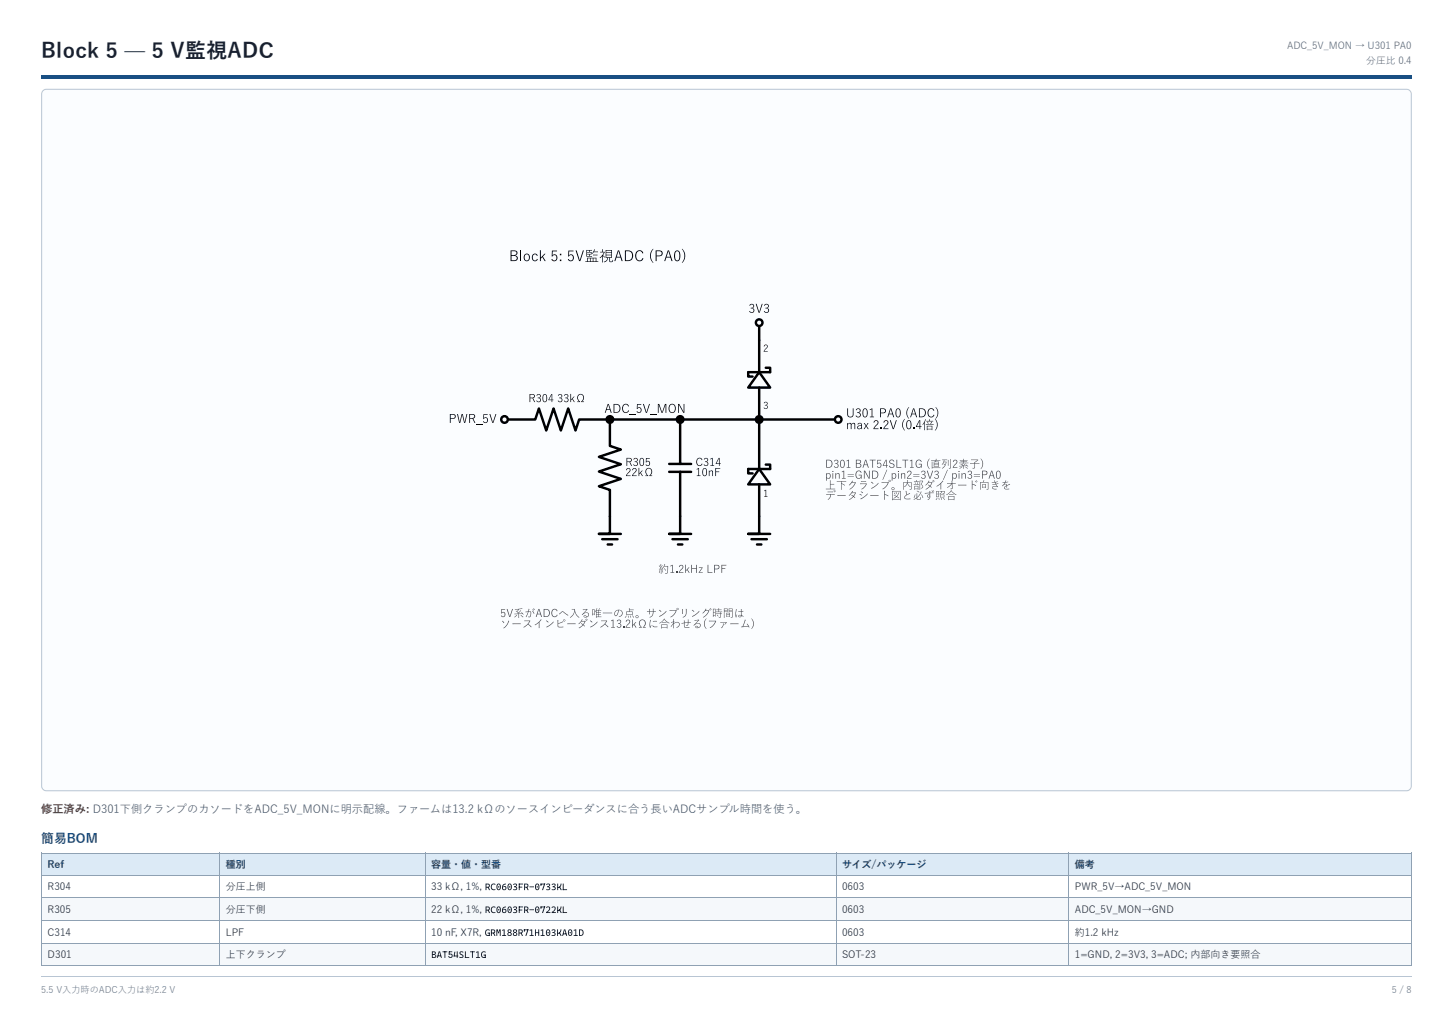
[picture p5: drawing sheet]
<svg xmlns="http://www.w3.org/2000/svg" width="420mm" height="297mm" viewBox="0 0 420 297" stroke-linecap="round" stroke-linejoin="round" font-family="sans-serif">
<path d="M11.9 21.7h396.1v1.1h-396.1z" fill="#194f83"/>
<path d="M12.4 26.2l1-.4h393.1l.7 .2 .5 .5 .2 .7v199.9l-.2 .7-.5 .5-.7 .2h-393.1l-.7-.2-.5-.5-.2-.7v-199.9z" fill="#fbfdff"/>
<path d="M12.4 26.2l1-.4h393.1l.7 .2 .5 .5 .2 .7v199.9l-.2 .7-.5 .5-.7 .2h-393.1l-.7-.2-.5-.5-.2-.7v-199.9z" fill="none" stroke="#b8c5d3" stroke-width=".29"/>
<g fill="none" stroke="#000" stroke-width=".71">
<path d="M219.4 93.2v14.3M219.4 107.5l3.2 4.5h-6.4zM219.4 112v9.2M221.3 106.3h1.3v1.2h-6.4v1.3h1.3M145.8 121.2h8.9l1-3.2 2.2 6.4 2.1-6.4 2.1 6.4 2.1-6.4 2.1 6.4 1.1-3.2h8.9M176.3 121.2v7.6l3.1 1.1-6.3 2.1 6.3 2.1-6.3 2.1 6.3 2.2-6.3 2.1 3.2 1v12.8h-3.2h6.3M176.3 121.2h20.3M193.4 134h6.3M193.4 136.3h6.3M196.6 136.3v18h-3.2h6.3M196.6 121.2h22.8M196.6 121.2v12.8"/>
<path d="M219.4 135.5l3.2 4.5h-6.4zM219.4 121.2h22.8M219.4 121.2v14.3M219.4 140v14.3h-3.2h6.4M221.3 134.2h1.3v1.3h-6.4v1.3h1.3M174 155.8h4.5M175.6 157.3h1.3M194.3 155.8h4.5M195.9 157.3h1.3M217.2 155.8h4.4M218.8 157.3h1.2"/>
</g>
<g fill="#000">
<path d="M154 73.5a.83 .83 0 0 1 1.4 .4h-.3a.68 .68 0 0 0-.9-.3 .68 .68 0 0 0-.2 1.1 .59 .59 0 0 0 .5 .6 .59 .59 0 0 0 .7-.5l.2 .1a.94 .94 0 0 1-1.3 .5 .94 .94 0 0 1-.4-1.4zM156 72.3h.3v2.1l1-1.1h.3l-.7 .8 .8 1.3h-.3l-.7-1.1-.4 .4v.7h-.3zM159.5 72.4h1.5v.2h-1.3v1.2a.9 .9 0 0 1 1.2 0 .9 .9 0 0 1 .1 1.2 .89 .89 0 0 1-.9 .5 .89 .89 0 0 1-.8-.6l.3-.1a.71 .71 0 0 0 1.2 0 .71 .71 0 0 0-.6-1.1l-.8 .4zM164.3 72.4h1.4v.2h-1.2l-.1 1.2a.9 .9 0 0 1 1.3 0 .9 .9 0 0 1 0 1.2 .89 .89 0 0 1-.8 .5 .89 .89 0 0 1-.8-.6l.3-.1a.71 .71 0 0 0 1.2 0 .71 .71 0 0 0-.6-1.1l-.8 .4zM166.3 72.3h.3l.9 2.9 1-2.9h.2l-1 3.1h-.3zM184 72.7a1.13 1.13 0 0 1 1.9 .4l-.3 .1a.95 .95 0 0 0-1.2-.6 .95 .95 0 0 0-.5 1.3 .96 .96 0 0 0 .5 1.2 .96 .96 0 0 0 1.3-.6l.2 .1a1.25 1.25 0 0 1-1.5 .8 1.25 1.25 0 0 1-.8-1.5zM188.7 71.9a3.7 3.7 0 0 0 0 4.1 2.85 2.85 0 0 1 0-4.1zM197 72a2.46 2.46 0 0 1 0 3.9 3 3 0 0 0 0-3.9zM155.2 114a.6 .6 0 0 1 1 .1 .6 .6 0 0 1-.3 .9 .68 .68 0 0 1 .2 1.1 .68 .68 0 0 1-1.1-.3l.2-.1a.51 .51 0 0 0 .7 .3 .51 .51 0 0 0 .2-.7 .51 .51 0 0 0-.7-.2v-.2a.46 .46 0 0 0 .7-.2 .46 .46 0 0 0-.3-.6 .46 .46 0 0 0-.6 .3l-.2-.1zM161.4 114a.6 .6 0 0 1 .9 .1 .6 .6 0 0 1-.2 .9 .68 .68 0 0 1 .2 1.1 .68 .68 0 0 1-1.1-.3l.2-.1a.51 .51 0 0 0 .7 .3 .51 .51 0 0 0 .2-.7 .51 .51 0 0 0-.7-.2v-.2a.46 .46 0 0 0 .7-.2 .46 .46 0 0 0-.3-.6 .46 .46 0 0 0-.6 .3l-.2-.1zM163.2 114a.6 .6 0 0 1 .9 .1 .6 .6 0 0 1-.3 .9 .68 .68 0 0 1 .3 1.1 .68 .68 0 0 1-1.2-.3l.2-.1a.51 .51 0 0 0 .7 .3 .51 .51 0 0 0 .3-.7 .51 .51 0 0 0-.7-.2v-.2a.46 .46 0 0 0 .6-.2 .46 .46 0 0 0-.2-.6 .46 .46 0 0 0-.6 .3l-.2-.1zM164.8 113.8h.2v1.6l.8-.8h.3l-.6 .6 .6 1h-.2l-.5-.9-.4 .3v.6h-.2z"/>
<path d="M167.1 114.1a1.1 1.1 0 0 1 1.6 .4 1.1 1.1 0 0 1-.5 1.5h.6v.2h-.9a1.2 1.2 0 0 0 .7-1.2 1.2 1.2 0 0 0-.8-1 1.07 1.07 0 0 0-.8 .9 1.07 1.07 0 0 0 .6 1.1v.2h-.8v-.2h.6l-.6-.8v-.6zM180.1 117a.94 .94 0 0 1 1.7 .4l-.3 .1a.79 .79 0 0 0-1-.6 .79 .79 0 0 0-.5 1.1 .8 .8 0 0 0 .5 1.1 .8 .8 0 0 0 1.1-.6l.2 .1a1.09 1.09 0 0 1-1.5 .6 1.09 1.09 0 0 1-.5-1.5zM182 119.7l1.7 .1zM184.1 116.8h1.2v.2h-1l-.1 .9a.78 .78 0 0 1 1.1 .3 .78 .78 0 0 1-.3 1 .78 .78 0 0 1-1-.3l.2-.1a.55 .55 0 0 0 .8 .1 .55 .55 0 0 0 .1-.8 .55 .55 0 0 0-.8 0l-.3 .1zM185.8 116.7h.3l.7 2.4 .8-2.4h.2l-.8 2.6h-.3zM188 119.7l1.7 .1zM190.1 116.7h.4l.8 2.4 .9-2.4h.4v2.6h-.3v-2.4l-.8 2.4h-.3l-.9-2.4v2.4h-.2zM195.9 116.7h.4l1.3 2.3v-2.3h.2v2.6h-.3l-1.3-2.4v2.4h-.3zM181.2 135.4a.69 .69 0 0 1 1 .2 .69 .69 0 0 1-.5 1l-.6 .8h1.1v.1h-1.3l.5-.8a.78 .78 0 0 0 .4-1.3l-.9 .4zM183 135.4a.69 .69 0 0 1 1 .2 .69 .69 0 0 1-.5 1l-.6 .8h1.1v.1h-1.3l.4-.8a.78 .78 0 0 0 .4-1.3l-.8 .4zM183.2 132.5a.6 .6 0 0 1 1 0 .6 .6 0 0 1-.3 .9 .68 .68 0 0 1 .2 1.1 .68 .68 0 0 1-1.1-.3l.2-.1a.51 .51 0 0 0 .7 .3 .51 .51 0 0 0 .2-.7 .51 .51 0 0 0-.7-.2v-.2a.46 .46 0 0 0 .7-.1 .46 .46 0 0 0-.2-.7 .46 .46 0 0 0-.7 .3l-.1-.1zM184.5 135.2h.2v1.6l.8-.8h.3l-.6 .6 .6 .9h-.2l-.5-.8-.4 .3v.5h-.2z"/>
<path d="M186.8 135.5a1.1 1.1 0 0 1 1.6 .3 1.1 1.1 0 0 1-.5 1.6h.6v.1h-.9a1.2 1.2 0 0 0 .7-1.1 1.2 1.2 0 0 0-.8-1 1.07 1.07 0 0 0-.8 .9 1.07 1.07 0 0 0 .6 1.1v.1h-.8v-.1h.6l-.6-.8v-.6zM186.7 132.3h1.1v.2h-.9l-.1 .9a.7 .7 0 0 1 1 .2 .7 .7 0 0 1-.3 1 .7 .7 0 0 1-.9-.4l.2-.1a.48 .48 0 0 0 .7 .2 .48 .48 0 0 0 0-.7 .48 .48 0 0 0-.7 0h-.2zM201.3 135.5l.7-.3v2.2h.5v.1h-1.1v-.1h.4v-2l-.4 .3zM201.5 132.5a.85 .85 0 0 1 1.5 .4l-.2 .1a.71 .71 0 0 0-.9-.5 .71 .71 0 0 0-.5 1 .72 .72 0 0 0 .5 .9 .72 .72 0 0 0 .9-.5l.2 .1a.98 .98 0 0 1-1.3 .5 .98 .98 0 0 1-.5-1.3zM203.6 132.5a.6 .6 0 0 1 .9 0 .6 .6 0 0 1-.3 .9 .68 .68 0 0 1 .3 1.1 .68 .68 0 0 1-1.2-.3l.2-.1a.51 .51 0 0 0 .7 .3 .51 .51 0 0 0 .3-.7 .51 .51 0 0 0-.7-.2v-.2a.46 .46 0 0 0 .6-.1 .46 .46 0 0 0-.2-.7 .46 .46 0 0 0-.6 .3l-.2-.1zM204.8 136h.2v.3l.4-.3 .6 .1 .1 1.4h-.2l-.1-1.2-.2-.2-.6 .3v1.1h-.2zM205.3 132.6l.7-.3v2.1h.4v.2h-1.1v-.2h.5v-1.9l-.5 .3zM206.7 135.2h1.4v.2h-1.2v.8h1v.2h-1v1.1h-.2z"/>
<path d="M147.5 72.3h1a.76 .76 0 0 1 1 .6 .76 .76 0 0 1-.6 .9 .83 .83 0 0 1 .7 1 .83 .83 0 0 1-1 .6h-1.1zM147.8 72.6v1.1h.6a.59 .59 0 0 0 .9-.5 .59 .59 0 0 0-.8-.6zM147.8 73.9v1.3a1.29 1.29 0 0 0 1.5-.4v-.4l-.2-.3z"/>
<path d="M151.6 73.5a1.02 1.02 0 0 1 1.6 .8 1.02 1.02 0 0 1-1.5 1l-.4-.9zM151.9 73.6a.82 .82 0 0 0-.3 1.1 .82 .82 0 0 0 1.1 .3 .84 .84 0 0 0 .2-1 .84 .84 0 0 0-1-.4z"/>
<path d="M161.8 73.3h.4v.4h-.4zM161.8 75h.4v.4h-.4z"/>
<path d="M169.7 74.5h2.7v1h.5v.2h-3.7v-.2h.5zM171.5 74.6v.9h.7v-.9zM170.7 74.6v.9h.6v-.9zM169.9 74.6v.9h.6v-.9zM169.5 72.2h1.6v.2h-.7v.4h.6v.7h-.6v.5h.7v.1h-1.6zM169.6 73.5v.5h.6v-.5zM169.6 73v.4h1.2v-.4zM169.6 72.4v.4h.6v-.4zM171.7 72l.2 .1-.2 .6h1.1v.2h-1.2l-.4 .4h-.2zM171.4 73.6h1.3v.1l-1.3 .1z"/>
<path d="M174 72l.3 .1-.1 .7 .6 .1-.5 .8 .6 .6-.2 .1-.5-.5v1.9h-.2v-1.8l-.6 .6-.1-.2 1.2-1.5h-1v-.1h.5zM175 72.3h1.8l.1 2.2h-.6v1a.45 .45 0 0 0 .5 0 .45 .45 0 0 0 .2-.5l.2 .2a.57 .57 0 0 1-.4 .6 .57 .57 0 0 1-.7-.3v-1h-.4a1.04 1.04 0 0 1-1.2 1.2l.8-.5 .2-.7h-.5zM175.2 72.4v.5h1.5v-.5zM175.2 73.1v.5h1.5v-.5zM175.2 73.8v.5h1.5v-.5z"/>
<path d="M178.6 72.3h.3l1 3.1h-.2l-.4-1h-1.1l-.4 1h-.3zM178.7 72.6l-.5 1.6h1.1z"/>
<path d="M180.6 72.3h.9a1.55 1.55 0 0 1 1.5 1.6 1.55 1.55 0 0 1-1.5 1.5h-.9zM180.9 72.6v2.6a1.38 1.38 0 0 0 1.8-1.3 1.38 1.38 0 0 0-1.8-1.3z"/>
<path d="M189.5 72.3h1a.87 .87 0 0 1 1 .9 .87 .87 0 0 1-1.1 .9h-.6v1.3h-.3zM189.8 72.6v1.2a1.24 1.24 0 0 0 1.4-.3 .64 .64 0 0 0-.1-.7 .64 .64 0 0 0-.7-.2z"/>
<path d="M193 72.3h.3l1.1 3.1h-.3l-.4-1h-1.1l-.4 1h-.2zM193.1 72.6l-.5 1.6h1.1z"/>
<path d="M195.1 72.6a.86 .86 0 0 1 1-.2 .86 .86 0 0 1 .5 .9v.6a1.09 1.09 0 0 1-.1 1.2 1.09 1.09 0 0 1-1.1 .3 2.28 2.28 0 0 1-.3-2.8zM195.3 72.7l-.2 .6a1.61 1.61 0 0 0 .6 2 1.82 1.82 0 0 0 .5-2.5l-.5-.2z"/>
<path d="M153 113.9a1.32 1.32 0 0 1 1.5 .3v.5l-.4 .3 .5 1.2h-.2l-.5-1.1h-.7v1.1h-.2zM153.2 114v.9l1.1-.2-.1-.6z"/>
<path d="M157.2 113.9h.3a1.36 1.36 0 0 1-.1 2.3l-.3-.1a1.79 1.79 0 0 1 .1-2.2zM157.2 114.1a1.59 1.59 0 0 0 .2 1.9 1.27 1.27 0 0 0 .1-2z"/>
<path d="M159.3 113.9h.3v1.6h.3v.1h-.3v.6h-.2v-.6h-.9zM159.4 114l-.7 1.5h.7z"/>
<path d="M175.6 116.7h.3l.9 2.6h-.3l-.2-.9h-1l-.3 .9h-.2zM175.8 116.9l-.5 1.3h.9z"/>
<path d="M177.3 116.7h.8a1.29 1.29 0 0 1 1.2 1.3 1.29 1.29 0 0 1-1.3 1.3h-.7zM177.6 116.9v2.2a1.15 1.15 0 0 0 1.5-1.1 1.15 1.15 0 0 0-1.5-1.1z"/>
<path d="M193.6 117a1.18 1.18 0 0 1 1.5 .1 1.18 1.18 0 0 1 .1 1.5 1.09 1.09 0 0 1-1.5 .6 1.09 1.09 0 0 1-.5-1.5zM193.8 117a1.19 1.19 0 0 0-.3 1.3 1.19 1.19 0 0 0 1 .8 1.17 1.17 0 0 0 .6-1.3 1.17 1.17 0 0 0-1.1-.9z"/>
<path d="M181.1 132.3a1.32 1.32 0 0 1 1.4 .3l.1 .5-.5 .4 .6 1.1h-.3l-.5-1.1h-.6v1.1h-.2zM181.3 132.5v.8l1-.2-.1-.5z"/>
<path d="M185.2 132.4l.3-.1a1.36 1.36 0 0 1 0 2.4l-.3-.1a1.79 1.79 0 0 1 0-2.2zM185.2 132.6a1.59 1.59 0 0 0 .3 1.9 1.27 1.27 0 0 0 0-2z"/>
<path d="M203.4 135.3l.3-.1a1.36 1.36 0 0 1-.1 2.4l-.3-.1a1.79 1.79 0 0 1 .1-2.2zM203.4 135.5a1.59 1.59 0 0 0 .2 1.9 1.27 1.27 0 0 0 .1-2z"/>
<path d="M207.7 132.3h.3v1.6h.3v.2h-.3v.5h-.2v-.5h-1zM207.8 132.5l-.8 1.4h.8z"/>
</g>
<path d="M150.5 72.3v3.1" fill="none" stroke="#000" stroke-width=".29"/>
<g fill="#444">
<path d="M193.7 163.5l.7-.3v2.1h.4v.2h-1v-.2h.4v-1.9l-.5 .3z"/>
<path d="M195.4 165.2h.3v.3h-.3z"/>
<path d="M196.5 163.3a.69 .69 0 0 1 1 .3 .69 .69 0 0 1-.5 1l-.6 .7h1.1v.2h-1.3l.4-.8a.78 .78 0 0 0 .4-1.3l-.8 .4z"/>
<path d="M198.1 163.2h.1v1.6l.8-.9h.3l-.6 .6 .6 1h-.2l-.5-.8-.4 .3v.5h-.1z"/>
<path d="M199.8 163.2h.2v1h1.2v-1h.2v2.3h-.2v-1.1h-1.2v1.1h-.2z"/>
<path d="M202 163.9h1.1l-1 1.5h1v.1h-1.2l.9-1.4h-.8z"/>
<path d="M204.5 163.2h.2v2.1h1.2v.2h-1.4z"/>
<path d="M208.5 163.2h1.4v.2h-1.2v.8h.9v.2h-.9v1.1h-.2z"/>
<path d="M190.5 163.4l.2 .1 .3-.6 .1 .1-.4 .6 .3 .3 .3-.6 .2 .1-.7 1 .6-.1v-.3l.3 .6-.6-.1v1.3h-.1v-1.3h-.5l-.1-.1h.2a.56 .56 0 0 0-.2-.9zM192 162.9l.2 .1-.2 .5h1.1v.3a1.86 1.86 0 0 1-.5 2l-.4-.2h.4a2.18 2.18 0 0 0 .3-1.9h-1l-.4 .3zM190.6 164.7l.2 .1-.3 .8zM191.9 164.2l.5 .6zM191.3 164.8l.3 .6z"/>
<path d="M206.4 163.2h.7a.66 .66 0 0 1 .8 .7 .66 .66 0 0 1-.8 .6h-.5v1h-.2zM206.6 163.4v.9h.8a.46 .46 0 0 0 .3-.5 .46 .46 0 0 0-.3-.4z"/>
</g>
<path d="M221 99.7a.61 .61 0 0 1 .9 .2 .61 .61 0 0 1-.5 .9l-.5 .7h1v.1h-1.2l.4-.7a.6 .6 0 0 0 .6-.5 .6 .6 0 0 0-.4-.7l-.6 .4zM220.8 116.3a.53 .53 0 0 1 .9-.1 .53 .53 0 0 1-.2 .9 .6 .6 0 0 1 .2 1 .6 .6 0 0 1-1-.3l.2-.1a.47 .47 0 0 0 .6 .3 .47 .47 0 0 0 .2-.7 .47 .47 0 0 0-.7-.1v-.2a.41 .41 0 0 0 .6-.2 .41 .41 0 0 0-.2-.5l-.5 .2zM220.8 141.8l.6-.3v1.9l.4 .2h-1l.5-.2v-1.7l-.5 .2z" fill="#000"/>
<g fill="#444">
<path d="M241.2 133a.6 .6 0 0 1 .9 0 .6 .6 0 0 1-.2 .9 .68 .68 0 0 1 .2 1.2 .68 .68 0 0 1-1.1-.3l.2-.1a.51 .51 0 0 0 .7 .2 .51 .51 0 0 0 .2-.7 .51 .51 0 0 0-.7-.2v-.1a.46 .46 0 0 0 .7-.2 .46 .46 0 0 0-.3-.7 .46 .46 0 0 0-.6 .3h-.2z"/>
<path d="M244.6 133.1l.7-.3v2.2h.5v.1h-1.1v-.1h.5v-1.9l-.5 .2z"/>
<path d="M251.4 132.8h1.7v.2h-.8v2.1h-.2v-2.1h-.7z"/>
<path d="M253.5 132.9h1.1v.1h-.9v.9a.7 .7 0 0 1 1 .2 .7 .7 0 0 1-.3 1 .7 .7 0 0 1-1-.3l.2-.1a.48 .48 0 0 0 .7 .1 .48 .48 0 0 0 .1-.7 .48 .48 0 0 0-.7 .1l-.2-.1z"/>
<path d="M257.2 132.9l.8-.1 .5 .5-.2 .1a.5 .5 0 0 0-.7-.5 .5 .5 0 0 0-.3 .8l.2 .1a.79 .79 0 0 1 1 .6 .79 .79 0 0 1-.7 .9 .79 .79 0 0 1-.9-.7l.2-.1a.56 .56 0 0 0 .7 .6 .56 .56 0 0 0 .4-.9l-.3-.1a.72 .72 0 0 1-.8-.3 .72 .72 0 0 1 .1-.9z"/>
<path d="M259.1 132.8h.2v2.2h1.2v.1h-1.4z"/>
<path d="M260.8 132.8h1.7v.2h-.8v2.1h-.2v-2.1h-.7z"/>
<path d="M262.9 133.1l.7-.3v2.2h.5v.1h-1.1v-.1h.4v-1.9l-.4 .2z"/>
<path d="M264.9 133.1a.85 .85 0 0 1 1.5 .3l-.2 .1a.72 .72 0 0 0-1-.5 .72 .72 0 0 0-.4 1 .72 .72 0 0 0 .6 1 .72 .72 0 0 0 .8-.8h-.7v-.2h.9v1.2l-.2-.4a.89 .89 0 0 1-1.1 .3 .89 .89 0 0 1-.5-1.1z"/>
<path d="M268.6 132.5h.1a2.48 2.48 0 0 0-.1 3 2.14 2.14 0 0 1 0-3z"/>
<path d="M275.6 133a.69 .69 0 0 1 1.1 .2 .69 .69 0 0 1-.5 1l-.6 .8h1.1v.1h-1.3l.4-.8a.78 .78 0 0 0 .4-1.3l-.8 .4z"/>
<path d="M280.7 132.8h1.9l.1 .1-.9 .7v.3h1.2v.1h-1.2v1.1l-.3 .2-.5-.1h.6v-1.2h-1.2l-.1-.1h1.3v-.4l.9-.6h-1.8z"/>
<path d="M283.4 132.5a1.85 1.85 0 0 1 0 3 2.25 2.25 0 0 0 0-3z"/>
<path d="M241.4 136.7h.2v.3l.4-.3 .5 .1 .1 1.5h-.2v-1.3l-.3-.1-.5 .3v1.1h-.2z"/>
<path d="M243.3 136.3l.7-.3v2.1h.4v.2h-1.1v-.2h.5v-1.9l-.5 .2z"/>
<path d="M247.5 136.2a.85 .85 0 0 1 1.5 .4h-.2a.72 .72 0 0 0-1-.4 .72 .72 0 0 0-.3 .9 .72 .72 0 0 0 .5 1.1 .72 .72 0 0 0 .8-.9h-.6v-.1h.8v1.1l-.2-.4a.89 .89 0 0 1-1.1 .4 .89 .89 0 0 1-.5-1.1z"/>
<path d="M249.7 136h.3l1.1 2.1v-2.1h.2v2.3h-.2l-1.2-2.1v2.1h-.2z"/>
<path d="M256.3 135.7h.1l-1.4 2.9z"/>
<path d="M260.4 136.7h.2v.3l.3-.3 .6 .1 .1 1.5h-.2v-1.3l-.3-.1-.5 .3v1.1h-.2z"/>
<path d="M262.4 136.1a.69 .69 0 0 1 1 .3 .69 .69 0 0 1-.5 .9l-.6 .8h1.1v.2h-1.3l.5-.8a.78 .78 0 0 0 .4-1.3l-.9 .4z"/>
<path d="M266.4 136.2a.6 .6 0 0 1 .9 0 .6 .6 0 0 1-.3 .9 .68 .68 0 0 1 .3 1.1 .68 .68 0 0 1-1.2-.3l.2-.1a.51 .51 0 0 0 .7 .3 .51 .51 0 0 0 .3-.7 .51 .51 0 0 0-.7-.2v-.2a.46 .46 0 0 0 .6-.1 .46 .46 0 0 0-.2-.7 .46 .46 0 0 0-.6 .3l-.2-.1z"/>
<path d="M267.9 136h.2l.6 2.1 .7-2.1h.3l-.8 2.3h-.3z"/>
<path d="M270.2 136.2a.6 .6 0 0 1 .9 0 .6 .6 0 0 1-.3 .9 .68 .68 0 0 1 .3 1.1 .68 .68 0 0 1-1.1-.3l.2-.1a.51 .51 0 0 0 .7 .3 .51 .51 0 0 0 .2-.7 .51 .51 0 0 0-.7-.2v-.2a.46 .46 0 0 0 .7-.1 .46 .46 0 0 0-.3-.7 .46 .46 0 0 0-.6 .3l-.2-.1z"/>
<path d="M273.8 135.7h.1l-1.4 2.9z"/>
<path d="M277.9 136.7h.2v.3l.4-.3 .5 .1 .1 1.5h-.2v-1.3l-.3-.1-.5 .3v1.1h-.2z"/>
<path d="M279.8 136.2a.6 .6 0 0 1 1 0 .6 .6 0 0 1-.3 .9 .68 .68 0 0 1 .2 1.1 .68 .68 0 0 1-1.1-.3l.2-.1a.51 .51 0 0 0 .7 .3 .51 .51 0 0 0 .2-.7 .51 .51 0 0 0-.7-.2v-.2a.46 .46 0 0 0 .7-.1 .46 .46 0 0 0-.3-.7 .46 .46 0 0 0-.6 .3l-.2-.1z"/>
<path d="M239.8 138.8h.2v1h1.1l-1.1 .2v1.2h1.3l.1 .2h-2.7v-.2h1.2z"/>
<path d="M241.8 139h2.7v.1h-1.3v.5l1 .6-.1 .1-.9-.5v1.7h-.2v-2.4h-1.2z"/>
<path d="M246.3 138.9l.2 .1-.3 .4h1.1a2.82 2.82 0 0 1-1.8 2l1-.9 .6-1a1.66 1.66 0 0 0-1.6 .7h-.2z"/>
<path d="M261.1 139.3h1v-.6h.2v.6h1.1v2.1l-.5-.1h.4v-1.8h-1l.4 .7 .5 .4-.1 .1-.9-1.1-.3 .7-.5 .4-.1-.1 .6-.5 .2-.6h-.9v2h-.1z"/>
<path d="M270.6 140.5l1-.7 .8-1 .2 .2-.6 .7v1.7h-.2v-1.6l-1 .8z"/>
<path d="M273.7 139.6h1.4l-.1-.7h.2v.7l1 .1h-1l.1 1.5-.5 .2-.2-.2 .5-.2v-1.2l-1.3 1.1-.1-.1 1.3-1.1h-1.3z"/>
<path d="M276.9 140l2.3 .1 .1 .1-2.3 .1z"/>
<path d="M286.6 139.4l.9-.1-.2-.5h.2l.1 .5 .8-.2-.7 .3 .1 .4 .7-.2-.6 .3 .5 .7h-.3a.67 .67 0 0 0-1.2 .5l1.1 .3a1.13 1.13 0 0 1-1.3-.5 .91 .91 0 0 1 1.4-.4l-.4-.5-.9 .1 .9-.3-.2-.4z"/>
<path d="M289.7 139.3a.77 .77 0 0 0 1-.5l-.1 .5 .7-.1 .1 .1a.86 .86 0 0 0-1.2 .6l.6-.1 .2 .4 .8-.4 .1 .2a.86 .86 0 0 0-.9 .9l-.1-.4a.41 .41 0 0 0-.6 .4 .41 .41 0 0 0 .6 .3h.7l.1 .2a1.36 1.36 0 0 1-1.5-.4l.6-.9a.84 .84 0 0 0-1.1 .4l-.1-.1 .8-1z"/>
<path d="M242 143h2.3l.1 .2h-2.3z"/>
<path d="M246.3 141.8l.2 .2-.3 .3 1.2 .1-.2 .4a.58 .58 0 0 0 0 1l-.2 .1-.3-.4-.8 .7-.6 .1 1.2-.9-.5-.4 .6 .3 .5-.9-.9 .1-.7 .7-.2-.1z"/>
<path d="M251.5 143h2.4v.2h-2.3z"/>
<path d="M255.5 141.8l.2 .1v.9l1.1 .4-.1 .2-1-.5v1.5l-.2-.1z"/>
<path d="M261.7 141.8l.3 .1v.3a.45 .45 0 0 0 .2 .6 .45 .45 0 0 0 .6-.3l.2 .1-.1 .1a1.59 1.59 0 0 0-1.4 1.2l.5 .2 1.1-.1a1.07 1.07 0 0 1-1.8-.4 1.28 1.28 0 0 0 .5-1.6z"/>
<path d="M144.9 176h1.1v.2h-1v.8a.7 .7 0 0 1 1 .2 .7 .7 0 0 1-.3 1 .7 .7 0 0 1-.9-.3l.1-.1a.48 .48 0 0 0 .8 .2 .48 .48 0 0 0 0-.8 .48 .48 0 0 0-.7 .1h-.2z"/>
<path d="M146.4 175.9h.3l.6 2.2 .7-2.2h.2l-.7 2.4h-.3z"/>
<path d="M159.7 176.2a.85 .85 0 0 1 1.4 .3l-.2 .1a.71 .71 0 0 0-.9-.5 .71 .71 0 0 0-.4 1 .72 .72 0 0 0 .4 .9 .72 .72 0 0 0 .9-.4l.2 .1a.98 .98 0 0 1-1.3 .5 .98 .98 0 0 1-.4-1.4z"/>
<path d="M161.5 177.3h.2a.87 .87 0 0 1 1.4-.4l1.1 .8v.2l-1.5-1.1a.8 .8 0 0 0-.9 .6z"/>
<path d="M165.2 176h.9a2.97 2.97 0 0 0 1.4 2.3l-.2 .2a2.68 2.68 0 0 1-1.2-2 1.86 1.86 0 0 1-1.4 1.9 2.53 2.53 0 0 0 1.3-2.3z"/>
<path d="M174.2 177h2.7v.2h-2.7z"/>
<path d="M187.6 175.9l.3 .1-.1 .6h.9v-.7h.2v.7l.6 .2h-.6a1.26 1.26 0 0 1-1.2 1.6l.8-.7 .2-.9h-.9v.7l-.1-.3a.42 .42 0 0 0-.2-.4 .42 .42 0 0 0-.5 0v-.2h.7z"/>
<path d="M148.1 180.1h2.3l.1 .2h-2.3z"/>
<path d="M151.5 179.3h1.7l-.5 1 .9 .8-.1 .1-.9-.8-1.2 .9-.2-.1 1.2-.9 .6-.8h-1.4z"/>
<path d="M154.5 180.5l1-.6 .8-1 .2 .1-.6 .7v1.8l-.2-.1v-1.5l-1 .7z"/>
<path d="M164 180.1h2.3l.1 .2h-2.4z"/>
<path d="M173.7 179.3h1.7l-.5 1 .9 .8-.1 .1-.9-.8-1.2 .9-.2-.1 1.2-.9 .6-.8h-1.4z"/>
<path d="M176.6 179.3l.7-.3v2.2h.4v.1h-1.1v-.1h.5v-2l-.5 .3z"/>
<path d="M178.4 179.2a.6 .6 0 0 1 1 0 .6 .6 0 0 1-.3 .9 .68 .68 0 0 1 .2 1.2 .68 .68 0 0 1-1.1-.3l.2-.1a.51 .51 0 0 0 .7 .2 .51 .51 0 0 0 .2-.7 .51 .51 0 0 0-.7-.2v-.2a.46 .46 0 0 0 .7-.1 .46 .46 0 0 0-.2-.7 .46 .46 0 0 0-.7 .3h-.1z"/>
<path d="M180 181h.4v.3h-.4z"/>
<path d="M181.1 179.2a.69 .69 0 0 1 1 .2 .69 .69 0 0 1-.5 1l-.6 .8h1.1v.1h-1.3l.5-.8a.78 .78 0 0 0 .4-1.3l-.9 .4z"/>
<path d="M182.7 179h.2v1.6l.8-.8h.2l-.6 .6 .6 .9h-.2l-.5-.8-.3 .3v.5h-.2z"/>
<path d="M185 179.2a1.1 1.1 0 0 1 1.6 .4 1.1 1.1 0 0 1-.6 1.6h.6v.1h-.8a1.2 1.2 0 0 0 .6-1.1 1.2 1.2 0 0 0-.8-1 1.07 1.07 0 0 0-.8 .9 1.07 1.07 0 0 0 .7 1.1v.1h-.9v-.1h.6l-.5-.8v-.6z"/>
<path d="M194.6 178.9h.2l-.1 .7h.2l-.2 .5a.9 .9 0 0 1 1.1-.4 .9 .9 0 0 1 .6 .9l-.4 .5-.6 .2a.74 .74 0 0 0 .8-1 .74 .74 0 0 0-1.3-.2l-.2 .2-.1 1.2v-1.2l-.6 .8-.2-.1 .8-1v-.3l-.6 .2-.1-.1a.55 .55 0 0 0 .7-.2 .55 .55 0 0 0 0-.7z"/>
<path d="M197.6 179.3h.3l-.1 .6a.69 .69 0 0 0 .8-.1 .69 .69 0 0 0 .2-.8l.2 .1-.1 .7 .7-.1v.2a.59 .59 0 0 0-.6 .1 .59 .59 0 0 0-.1 .6l-.4 .2-.2-.2h.4l.1-.7a.75 .75 0 0 0-.9 .3 .75 .75 0 0 0 0 .9l1.3 .1a.99 .99 0 0 1-1.2 .1 .99 .99 0 0 1-.3-1.2l-.7 .1 .1-.2a.48 .48 0 0 0 .5-.2 .48 .48 0 0 0 0-.5z"/>
<path d="M204.1 178.7h.1a2.48 2.48 0 0 0-.1 3 2.14 2.14 0 0 1 0-3z"/>
<path d="M204.9 179.3l2 .1a2.68 2.68 0 0 1-1.7 2l.9-.8 .6-1.1h-1.8z"/>
<path d="M211 180.1h2.4v.2h-2.3z"/>
<path d="M215.3 179l.2 .1-.7 1.9 1.4-.2-.4-.5 .1-.1 .7 1-.2 .1-.1-.3-2.1 .1a1.34 1.34 0 0 0 .9-1.3z"/>
<path d="M217.1 178.7a1.85 1.85 0 0 1 0 3 2.25 2.25 0 0 0 0-3z"/>
<path d="M238.8 132.8a1.27 1.27 0 0 1 1.8 1.2 1.27 1.27 0 0 1-1.8 1.1zM239 133v2a1.03 1.03 0 0 0 1.4-1 1.03 1.03 0 0 0-1.4-1z"/>
<path d="M243.1 132.9l.3-.1a1.36 1.36 0 0 1 0 2.4l-.3-.1a1.79 1.79 0 0 1 0-2.2zM243.2 133.1a1.59 1.59 0 0 0 .2 1.9 1.27 1.27 0 0 0 0-2z"/>
<path d="M247.4 132.8h.7a.57 .57 0 0 1 .7 .4 .57 .57 0 0 1-.5 .7 .62 .62 0 0 1 .6 .7 .62 .62 0 0 1-.8 .5h-.7zM247.6 133v.8h.4a.44 .44 0 0 0 .6-.3 .44 .44 0 0 0-.5-.5zM247.6 134v1l.8-.1a.5 .5 0 0 0 .2-.6 .5 .5 0 0 0-.6-.3z"/>
<path d="M250 132.8h.3l.8 2.3h-.2l-.3-.7h-.9l-.2 .7h-.2zM250.2 133l-.4 1.2h.8z"/>
<path d="M256 132.8h.2v1.6h.4v.2h-.4v.5h-.1v-.5h-1zM256 133l-.7 1.4h.8z"/>
<path d="M269.1 132.9h1.3l.1-.3h.2l-.1 .3h1.2l-1.2 .2-.1 .3h.8v1.4h-1.4v-1.4h.4l.1-.3zM270 133.5v.3h1.2v-.3zM270 133.9v.3h1.2v-.3zM270 134.4v.3h1.2v-.3zM269.3 133.4h.2l-.1 1.7 2.3 .1h-2.3l-.1 .2z"/>
<path d="M272.3 132.8h1.4l-.8 .1-.1 .5h.7a2.07 2.07 0 0 1-1.2 2l-.1-.1 .9-.9-.4-.4 .4 .3 .3-.8h-.6l-.5 .8 .5-1.4zM274.6 132.7h.2v2.4l-.1 .2-.4 .1-.1-.2 .4-.1zM273.9 132.9h.2v1.7z"/>
<path d="M277.4 132.9h1v-.3h.2v.3h1l-1 .1v.3h.9l-.9 .1v.3l1.3 .1h-1.5l.1 .1-.5 .4 .3 .2 .6-.6 .2 .2-.6 .5 .9-.1-.1-.3 .4 .6a.66 .66 0 0 0-.9-.2 .66 .66 0 0 0-.3 .8h-.1v-.7h-1.2v-.1h1l-.6-.4h.3l.4-.4-1.1-.1h1.2v-.3h-.8l.8-.1v-.3zM277.3 135.3l.8-.4-.7 .5zM278.9 134.9l.8 .4-.1 .1z"/>
<path d="M238.8 136.7h.1v.3a.76 .76 0 0 1 1.2 .3 .76 .76 0 0 1-.7 1l-.5-.2v.8h-.1zM239.1 137l-.2 .9a.6 .6 0 0 0 1-.2 .6 .6 0 0 0-.5-.9z"/>
<path d="M240.6 136.7h.2v1.6h-.2zM240.5 136.1h.3v.3h-.3z"/>
<path d="M245 137.6l1.8 .1zM245 137.1l1.8 .1z"/>
<path d="M252 136a1.27 1.27 0 0 1 1.8 1.1 1.27 1.27 0 0 1-1.8 1.2zM252.3 136.2v1.9a1.03 1.03 0 0 0 1.3-1 1.03 1.03 0 0 0-1.3-.9z"/>
<path d="M257.7 136.7h.2v.3a.76 .76 0 0 1 1.2 .3 .76 .76 0 0 1-.7 1l-.5-.2v.8h-.2zM258 137l-.1 .9a.6 .6 0 0 0 1-.2 .6 .6 0 0 0-.5-.9z"/>
<path d="M259.5 136.7h.2v1.6h-.2zM259.5 136.1h.3v.3h-.3z"/>
<path d="M263.9 137.6l1.8 .1zM263.9 137.1l1.8 .1z"/>
<path d="M275.2 136.7h.2v.3a.76 .76 0 0 1 1.2 .3 .76 .76 0 0 1-.7 1l-.5-.2v.8h-.2zM275.5 137l-.1 .9a.6 .6 0 0 0 1-.2 .6 .6 0 0 0-.5-.9z"/>
<path d="M277.1 136.7h.2v1.6h-.2zM277 136.1h.3v.3h-.3z"/>
<path d="M281.4 137.6l1.8 .1zM281.4 137.1l1.8 .1z"/>
<path d="M283.8 136h.8a.66 .66 0 0 1 .8 .6 .66 .66 0 0 1-.8 .7h-.6v1h-.2zM284 136.2v.9l.9-.1a.46 .46 0 0 0 .2-.4 .46 .46 0 0 0-.2-.4z"/>
<path d="M286.5 136h.2l.8 2.3h-.2l-.3-.8h-.8l-.3 .8h-.2zM286.6 136.2l-.4 1.2h.8z"/>
<path d="M288.2 136.1l.3-.1a1.36 1.36 0 0 1 0 2.3h-.3a1.79 1.79 0 0 1 0-2.2zM288.2 136.3a1.59 1.59 0 0 0 .3 1.9 1.27 1.27 0 0 0 0-2z"/>
<path d="M248.8 139l1.5 .2h-1.5zM248.5 139.7l2 .1-.7 1.1-.7 .5-.2-.1 .7-.5 .7-.9h-1.7z"/>
<path d="M251.8 139.2l.6 .4-.1 .2-.6-.5zM251.8 141l1-.5 1-1a3.1 3.1 0 0 1-2 1.6z"/>
<path d="M256.8 139a.31 .31 0 0 1 .6 0 .31 .31 0 0 1-.6 0zM256.9 139a.2 .2 0 0 0 .4 0 .2 .2 0 0 0-.4 0zM254.8 139.3h2a2.67 2.67 0 0 1-1.7 2l.9-.8 .6-1.1-1.8 .1z"/>
<path d="M257.6 141.2a.45 .45 0 0 1 .9 0 .45 .45 0 0 1-.9 0zM257.8 141.2a.3 .3 0 0 0 .6 0 .3 .3 0 0 0-.6 0z"/>
<path d="M265.8 138.9l1 .1-.6 .9a.6 .6 0 0 1 .6 .7 .6 .6 0 0 1-.7 .5v-.1a.53 .53 0 0 0 .5-.5 .53 .53 0 0 0-.5-.6l.5-.9h-.7l-.1 2.6zM264.3 140.4h1.1v1.1l-.1-.2h-.9l-.1 .2zM264.4 140.5v.7h.9v-.7zM264 139.9h1l.2-.6 .1 .1-.2 .5 .5 .1zM264.1 139.1h.7v-.4l.1 .4 .7 .1zM264.4 139.4l.2 .4z"/>
<path d="M269.3 138.9l.5 .4zM269.6 138.7l.5 .4zM268.4 138.9l.2 .1-.2 .3 1.1 .1-.2 .4a.58 .58 0 0 0 0 1l-.1 .1-.4-.3-1.1 .8-.3-.1 1.2-.8-.4-.5 .5 .3 .5-.8h-.9l-.7 .7h-.2z"/>
<path d="M280.8 138.8l.3 .1-.1 .9 1.1 .5-.1 .1-1-.4v1.4h-.2zM281.7 139l.5 .4zM282 138.8l.5 .3z"/>
<path d="M283.2 139.3h.8l.3-.6 .2 .1-.3 .5h1.4v2.1l-.5-.1h.4v-1.9h-2.1v2.1h-.2zM283.9 139.9h1v1.1l-.9-.2-.1 .2zM284 140v.7h.8v-.7z"/>
<path d="M240.8 141.8l.5 .4zM241.1 141.6l.4 .4zM238.8 142.7l2.4 .1-1.1 .1a1.09 1.09 0 0 1-.9 1.4 1.35 1.35 0 0 0 .7-1.4h-1.1zM239.2 142l1.6 .2h-1.6z"/>
<path d="M248.4 142.7l.7 .4-.2 .1zM248.8 142l.6 .3-.1 .2-.6-.4zM248.6 144.1l1.2-.7 .9-.9a3.4 3.4 0 0 1-1.9 1.8z"/>
<path d="M258.3 143h.1a.76 .76 0 0 0 .8 .2 .76 .76 0 0 0 .5-.8h.2l-.7 1 .6 .6a.92 .92 0 0 0-1.5 0l-.1-.1 .8-.4zM258.9 142.2l.3 .5zM258.4 142.4l.4 .4zM257.8 141.9h2.5v2.6l-.2-.2h-2.1l-.2 .2zM258 142v2.2h2.1v-2.2z"/>
<path d="M264.9 142.5l.2 .1v1l1-1.6 .2 .1-1.2 1.7a.5 .5 0 0 0 .6 .5 .5 .5 0 0 0 .3-.7l.2 .1a.64 .64 0 0 1-.5 .8 .64 .64 0 0 1-.8-.6l-.8 .5-.1-.2 .9-.4zM266.2 142.9l.6 .9zM265 141.8l.7 .3-.1 .2zM264.4 142.9h.1l-.3 1z"/>
<path d="M269.2 141.8l.5 .3zM269.5 141.7l.5 .3zM267.2 142.4l1.4-.1v-.5l.3 .1-.1 .4h1.1l-.1 .2h-1v.2a1.11 1.11 0 0 1-.7 1.7l.6-.9a.43 .43 0 0 1-.6 .1 .43 .43 0 0 1-.1-.6 .43 .43 0 0 1 .7 0l-.1-.5-1.3 .1zM268.1 143.3a.3 .3 0 0 0 .6 0 .3 .3 0 0 0-.6 0z"/>
<path d="M271.5 141.9h1.5v.2a.43 .43 0 0 1 0 .5 .43 .43 0 0 1-.6 .1l.4-.2 .1-.5h-.7l-.2 .5-.4 .3-.2-.1 .7-.7zM271.6 142.9h1.3v.8h-1.3zM271.8 143v.6h1v-.6zM270.6 141.9h.7v1.7h-.7zM270.7 142v.7h.5v-.7zM270.7 142.8v.7h.5v-.7zM271.3 143.9l.1 .5zM270.8 143.9h.1l-.4 .6zM271.9 143.9l.3 .5zM272.6 143.9l.4 .5z"/>
<path d="M273.4 142.9l.9-.5 .5-.8 1.6 1.3-.1 .1-.7-.4-.7-.7-.7 .7-.6 .4zM274 143.3h1.8v1.2l-1.6-.2-.2 .2zM274.2 143.5v.7h1.5v-.7zM274.3 142.7l1.3 .2z"/>
<path d="M148.7 176l2.1-.3 .2 .2-1.1 .2 .1 .1-.5 .5 .3 .3 .7-.6-.8 .9 1.2-.1-.2-.3 .5 .7a.85 .85 0 0 0-1.2-.2l-.1 1.1v-1.1l-1.2 .1v-.2l1-.2-.6-.6 .3 .1 .4-.5zM148.6 178.3l.6-.6 .2 .1-.6 .6zM150.4 177.7l.9 .5-.2 .1z"/>
<path d="M153.8 176l.5 .4zM154.1 175.8l.5 .3zM151.8 176.7h.1a.66 .66 0 0 0 .7-.1 .66 .66 0 0 0 .2-.7l.2 .1-.2 .6h.3a1.04 1.04 0 0 1 .2 1.6l-.5 .1-.2-.2 .2 .1a.91 .91 0 0 0 .3-1.5l-.4 .1-.6 1.5-.1-.1 .6-1.4-.7 .1zM153.8 176.5l.3 .2 .3 .6h-.1z"/>
<path d="M155.6 175.9h.3l.7 2.4h-.2l-.2-.8h-.9l-.3 .8h-.2zM155.7 176.1l-.4 1.2h.8z"/>
<path d="M157.1 175.9a1.27 1.27 0 0 1 1.8 1.2 1.27 1.27 0 0 1-1.8 1.2zM157.3 176.1v2a1.03 1.03 0 0 0 1.4-1 1.03 1.03 0 0 0-1.4-1z"/>
<path d="M168.4 176.1l1.2-.2 .2 .2-1.1 1.1a.79 .79 0 0 1 1.3-.2 .79 .79 0 0 1-.1 1.3 .79 .79 0 0 1-1.2-.4l.5-.1a.48 .48 0 0 0 .8 .2 .48 .48 0 0 0-.2-.8 1.53 1.53 0 0 0-1.5 .5l-.1-.1 1.3-1.5-1 .2zM168.9 178.1a.27 .27 0 0 0 .5 0 .27 .27 0 0 0-.5 0z"/>
<path d="M172.4 175.7l.2 .1-.2 .5h.5l.3-.6 .1 .1-.2 .5h.7l-.7 .1v.5h.6l-.6 .1v.5h.6l-.6 .1v.6l.7 .1h-1.4l-.2 .2v-2l-.3 .3zM172.4 177.6v.6h.5v-.6zM172.4 177v.5h.5v-.5zM172.4 176.4v.5h.5v-.5zM171.1 176.1h.7v1.6l-.1-.2h-.5l-.1 .3zM171.2 176.2v1.1h.5v-1.1z"/>
<path d="M177.9 176.5a1.11 1.11 0 0 1 1.9 .1 1.11 1.11 0 0 1-.9 1.6l-.1-.1a.92 .92 0 0 0 1-.9 .92 .92 0 0 0-1-.9v.3a1.27 1.27 0 0 1-1 1.4 1.03 1.03 0 0 1 .1-1.5zM178 176.6a.64 .64 0 0 0-.3 .6 .64 .64 0 0 0 .4 .6l.6-1.5z"/>
<path d="M181.8 175.7h.2l-.1 .4h1.2l-1.2 .2v.4h.9v.9h-1.8v-.9h.8zM181.1 176.8v.7h1.6v-.7zM181.5 177.9l.2 .6zM181 177.9l-.3 .6zM182.1 177.9l.3 .5zM182.7 177.9l.5 .5z"/>
<path d="M183.7 178.2a.43 .43 0 0 1 .8 0 .43 .43 0 0 1-.8 0zM183.8 178.2a.3 .3 0 0 0 .6 0 .3 .3 0 0 0-.6 0z"/>
<path d="M190.5 176.2l.6 .4-.1 .2-.6-.5zM190.5 178l1-.5 1-1a3.1 3.1 0 0 1-1.9 1.6z"/>
<path d="M195.5 175.9a.31 .31 0 0 1 .6 0 .31 .31 0 0 1-.6 0zM195.6 175.9a.2 .2 0 0 0 .4 0 .2 .2 0 0 0-.4 0zM193.5 176.3h2a2.67 2.67 0 0 1-1.7 2l.9-.8 .6-1.1-1.8 .1z"/>
<path d="M197.1 176h.2v1.4h-.2zM198.2 175.9l.2 .1a1.93 1.93 0 0 1-1 2.4l-.2-.1a1.8 1.8 0 0 0 1-2.4z"/>
<path d="M200 176.2l.6 .4-.1 .2-.6-.5zM200 178l1-.5 1.1-1a3.1 3.1 0 0 1-2 1.6z"/>
<path d="M204.9 176l.5 .3zM205.2 175.8l.4 .3zM203.9 175.9l.3 .1-.3 .4h1a2.82 2.82 0 0 1-1.7 2l1-.9 .6-1a1.7 1.7 0 0 0-1.6 .7h-.2z"/>
<path d="M206.9 177.3h1.2v-.4l.2 .1-.1 .3 .5 .1h-.5v1l-.4 .1-.1-.1 .4-.1v-.9zM206 175.9h.8v2.3l-.6-.2-.2 .2zM206.2 176v.8h.4v-.8zM206.2 177v.8h.4v-.8zM207 176.1h.7l-.1-.4h.2v.4l.7 .2h-.7v.4l.9 .2h-1.8l.8-.2v-.4zM207.2 177.7l.4 .3z"/>
<path d="M209.9 177.1h1.1v1.1l-.9-.1-.2 .2zM210.1 177.2v.3h.7v-.3zM210.1 177.6v.4h.7v-.4zM210.6 175.8h1.1l-.1 2.6-.5-.1h.4l.1-1.5h-1zM210.7 176.4v.3h.9v-.3zM210.7 176v.2h.9v-.2zM209.2 175.8l1.1 .1v.9h-.9l-.1 1.7zM209.4 176.4v.3h.7v-.3zM209.4 176v.2h.7v-.2z"/>
<path d="M213.4 176.6h.7v-.6h.2v.6l.5-.1a.81 .81 0 0 0-.6 .8 .81 .81 0 0 0 .7 .8l-.1 .1-.5-.3a.51 .51 0 0 1-.4 .4 .51 .51 0 0 1-.6-.3l.3-.3h.6a.65 .65 0 0 0-.1-.8 .65 .65 0 0 0-.7-.2zM213.5 177.9v.1a.37 .37 0 0 0 .4 .2 .37 .37 0 0 0 .3-.3zM212.7 176l.2 .1-.2 2 .3-.6v.1l-.3 .8-.2-.9z"/>
<path d="M145.1 179.5l.1-.1 .5 .5-.1 .1zM146.9 179.3l.1 .1a2.94 2.94 0 0 1-1.4 2.1h-.2l1.1-1.1z"/>
<path d="M157.9 179.3l.6 .4-.1 .1-.6-.4zM157.9 181.1l1-.6 1-1a3.1 3.1 0 0 1-2 1.7z"/>
<path d="M162.8 179.3a.31 .31 0 0 1 .6 0 .31 .31 0 0 1-.6 0zM162.9 179.3a.2 .2 0 0 0 .4 0 .2 .2 0 0 0-.4 0zM161.1 179.1l.3 .1-.1 .9 1.3-.6 .1 .2-1.4 .5v.6a1.34 1.34 0 0 0 1.5 .2l-.3 .3a1.05 1.05 0 0 1-1.4-.4z"/>
<path d="M169.1 179l.5 .3zM169.4 178.8l.4 .3zM168.2 178.9l.2 .2-.3 .3 1.1 .1-.2 .4a.58 .58 0 0 0 0 1l-.1 .1-.4-.4-1.1 .9-.2-.1 1.2-.9-.4-.4 .5 .3 .5-.9-1 .1-.7 .7-.2-.1z"/>
<path d="M170.6 179.3l.6 .4-.1 .1-.6-.4zM170.6 181.1l1-.6 1-1a3.1 3.1 0 0 1-2 1.7z"/>
<path d="M187.9 179.1l.2 .1-.2 1.9 .3-.5v.1l-.2 .7a2.63 2.63 0 0 1-.1-2.3zM188.6 180.7h.1a.83 .83 0 0 0 1.3 .3 .8 .8 0 0 1-.8 .3 .8 .8 0 0 1-.6-.6zM188.7 179.5h1.2l-1.2 .1z"/>
<path d="M190.5 180l.9-.5 .5-.8 1.6 1.3-.1 .1-.7-.4-.7-.7-.7 .7-.7 .4zM191.1 180.4h1.8v1.2l-1.6-.2-.2 .2zM191.3 180.6v.7h1.4v-.7zM191.3 179.8l1.3 .2z"/>
<path d="M200.7 179.2l1.2-.2 .2 .2-1.1 1.1a.79 .79 0 0 1 1.2-.2 .79 .79 0 0 1-.1 1.2 .79 .79 0 0 1-1.1-.3l.5-.1a.48 .48 0 0 0 .8 .2 .48 .48 0 0 0-.2-.8 1.53 1.53 0 0 0-1.6 .5l-.1-.2 1.4-1.4-1 .2zM201.2 181.2a.27 .27 0 0 0 .5 0 .27 .27 0 0 0-.5 0z"/>
<path d="M208.2 179.7l1.8 .2-.5 .6-.2-.1 .5-.5h-1.6zM208.9 180.1l.2 .2a1.14 1.14 0 0 1-.7 1.2l.5-.8z"/>
</g>
<circle cx="145.8" cy="121.2" r=".95" fill="#fff"/>
<g fill="none" stroke="#000" stroke-width=".71" stroke-linecap="butt">
<circle cx="145.8" cy="121.2" r=".95"/>
<circle cx="176.3" cy="121.2" r=".95"/>
<circle cx="196.6" cy="121.2" r=".95"/>
<circle cx="219.4" cy="121.2" r=".95"/>
</g>
<g fill="#000">
<path d="M132.1 119.6h.2l.5 2.4 .6-2.4h.3l.6 2.4 .5-2.4h.3l-.7 2.6h-.3l-.5-2.4-.6 2.4h-.3zM139.7 119.7h1.2v.2h-1l-.1 .9a.78 .78 0 0 1 1.2 .3 .78 .78 0 0 1-.4 1.1 .78 .78 0 0 1-1-.4l.2-.1a.55 .55 0 0 0 .8 .1 .55 .55 0 0 0 .1-.8 .55 .55 0 0 0-.8 0l-.3 .1zM141.4 119.6h.3l.7 2.4 .8-2.4h.2l-.8 2.6h-.3zM137.6 122.6l1.7 .1z"/>
<path d="M130 119.6h.8a.73 .73 0 0 1 .9 .7 .73 .73 0 0 1-.9 .7h-.6v1.2h-.2zM130.2 119.8v1h.6a.53 .53 0 0 0 .7-.5 .53 .53 0 0 0-.7-.5z"/>
<path d="M135.6 119.6a1.47 1.47 0 0 1 1.7 .4v.6l-.5 .3 .6 1.3h-.3l-.6-1.2h-.7v1.2h-.2zM135.8 119.8v1l.9-.1a.48 .48 0 0 0 .4-.6 .48 .48 0 0 0-.7-.3z"/>
<circle cx="176.3" cy="121.2" r=".95"/>
<circle cx="196.6" cy="121.2" r=".95"/>
<circle cx="219.4" cy="121.2" r=".95"/>
</g>
<circle cx="242.2" cy="121.2" r=".95" fill="#fff"/>
<circle cx="242.2" cy="121.2" r=".95" fill="none" stroke="#000" stroke-width=".71" stroke-linecap="butt"/>
<g fill="#000">
<path d="M244.9 118h.2v1.7a.68 .68 0 0 0 .7 .7 .68 .68 0 0 0 .6-.7v-1.7h.3v1.7a.91 .91 0 0 1-.9 .9 .91 .91 0 0 1-.9-.9zM247.5 118.2a.67 .67 0 0 1 1.1 0 .67 .67 0 0 1-.4 1 .76 .76 0 0 1 .3 1.3 .76 .76 0 0 1-1.2-.4l.2-.1a.57 .57 0 0 0 .7 .3 .57 .57 0 0 0 .3-.7 .57 .57 0 0 0-.8-.3v-.2a.51 .51 0 0 0 .8-.2 .51 .51 0 0 0-.3-.7 .51 .51 0 0 0-.7 .4l-.2-.1zM251.3 118.3l.8-.3v2.4h.5v.2h-1.2v-.2h.5v-2.2l-.5 .3zM262.7 117.6l.1 .1a2.76 2.76 0 0 0-.1 3.3 2.38 2.38 0 0 1 0-3.4zM268.4 118.2a.94 .94 0 0 1 1.6 .5h-.2a.79 .79 0 0 0-1.1-.5 .79 .79 0 0 0-.4 1.1 .8 .8 0 0 0 .5 1 .8 .8 0 0 0 1-.5l.2 .1a1.09 1.09 0 0 1-1.4 .5 1.09 1.09 0 0 1-.5-1.4zM270.3 117.7a2.05 2.05 0 0 1 0 3.2 2.5 2.5 0 0 0 0-3.2zM244.8 122.2h.2v.3l.6-.3 .5 .3 .4-.3 .5 .1 .2 1.7h-.3v-1.5l-.3-.1-.5 .3v1.3h-.2l-.1-1.5-.2-.1-.6 .3v1.3h-.2zM249.6 122.2h.3l.4 .7 .5-.7h.2l-.6 .9 .7 .9h-.3l-.5-.8-.5 .8h-.2l.6-.9zM252.7 121.6a.76 .76 0 0 1 1.2 .3 .76 .76 0 0 1-.6 1l-.7 .9h1.3v.2h-1.5l.3-.7a1.33 1.33 0 0 0 .8-1.6h-.6l-.2 .4h-.3zM254.4 123.6h.4v.4h-.4zM255.6 121.6a.76 .76 0 0 1 1.1 .3 .76 .76 0 0 1-.5 1l-.7 .9h1.2v.2h-1.4l.3-.7a1.33 1.33 0 0 0 .8-1.6h-.6l-.3 .4h-.2zM257.2 121.4h.2l.8 2.4 .7-2.4h.3l-.9 2.6h-.3z"/>
<path d="M261.5 121v.1a2.76 2.76 0 0 0 0 3.3 2.38 2.38 0 0 1 0-3.4zM263.9 123.6h.4v.4h-.4zM270.2 121.1a2.05 2.05 0 0 1 0 3.3 2.5 2.5 0 0 0 0-3.3z"/>
<path d="M249.5 118.2l.2-.2a.89 .89 0 0 1 .9 .3 .89 .89 0 0 1 .2 1l-.1 .5a.73 .73 0 0 1-.7 .8 .73 .73 0 0 1-.7-.8zM249.7 118.3a1.59 1.59 0 0 0 .3 2.1 1.46 1.46 0 0 0 0-2.2z"/>
<path d="M254.3 118h.9a.73 .73 0 0 1 .8 .7 .73 .73 0 0 1-.8 .7h-.6v1.2h-.3zM254.6 118.2v1h.5a.53 .53 0 0 0 .7-.5 .53 .53 0 0 0-.6-.5z"/>
<path d="M257.3 118h.3l.8 2.6h-.2l-.3-.9h-1l-.2 .9h-.3zM257.4 118.2l-.4 1.3h.8z"/>
<path d="M259.1 118.2l.2-.2a.89 .89 0 0 1 .9 .3 .89 .89 0 0 1 .1 1v.5a.73 .73 0 0 1-.8 .8 .73 .73 0 0 1-.7-.8zM259.2 118.3a1.59 1.59 0 0 0 .3 2.1 1.46 1.46 0 0 0 0-2.2z"/>
<path d="M263.9 118h.3l.8 2.6h-.2l-.3-.9h-1l-.2 .9h-.3zM264 118.2l-.4 1.3h.9z"/>
<path d="M265.6 118h.7a1.29 1.29 0 0 1 1.3 1.3 1.29 1.29 0 0 1-1.3 1.3h-.7zM265.8 118.2v2.2a1.15 1.15 0 0 0 1.5-1.1 1.15 1.15 0 0 0-1.5-1.1z"/>
<path d="M247.9 122.4l.6-.2 .5 .1 .2 1.7h-.2l-.1-.3a.58 .58 0 0 1-1 .2 .58 .58 0 0 1 .4-1h.6a.46 .46 0 0 0-.4-.6 .46 .46 0 0 0-.5 .4l-.2-.1zM248 123.3l.1 .5h.4l.4-.3v-.5z"/>
<path d="M262.2 121.6l.2-.1a.89 .89 0 0 1 .9 .3 .89 .89 0 0 1 .1 .9v.5a.73 .73 0 0 1-.7 .8 .73 .73 0 0 1-.8-.8zM262.3 121.7a1.59 1.59 0 0 0 .3 2.1 1.46 1.46 0 0 0 .1-2.2z"/>
<path d="M265.6 121.4h.3v1.8h.4v.2h-.4v.6h-.2v-.6h-1zM265.7 121.6l-.8 1.6h.8z"/>
<path d="M267.4 121.1l.2 .1-.4 .7 .1 2.4h-.2v-2.1l-.4 .6-.1-.2zM267.9 123h1.5v1.3l-.1-.3h-1.3l-.1 .3zM268 123.2v.7h1.3v-.7zM267.6 122.5h1.3a.42 .42 0 0 1 .4-.6l-.3 .6h.8v.2h-2.2zM267.7 121.6h.8v-.4h.2v.4l1 .1-2 .1zM268 121.9l.3 .5h-.1z"/>
</g>
<circle cx="219.4" cy="93.2" r=".95" fill="#fff"/>
<circle cx="219.4" cy="93.2" r=".95" fill="none" stroke="#000" stroke-width=".71" stroke-linecap="butt"/>
<path d="M216.7 88a.67 .67 0 0 1 1.1 0 .67 .67 0 0 1-.3 1 .76 .76 0 0 1 .2 1.3 .76 .76 0 0 1-1.2-.4l.2-.1a.57 .57 0 0 0 .8 .3 .57 .57 0 0 0 .3-.7 .57 .57 0 0 0-.8-.3v-.2a.51 .51 0 0 0 .7-.1 .51 .51 0 0 0-.2-.8 .51 .51 0 0 0-.7 .4l-.2-.1zM218.4 87.8h.3l.7 2.4 .8-2.4h.2l-.9 2.6h-.3zM221 88a.67 .67 0 0 1 1.1 0 .67 .67 0 0 1-.4 1 .76 .76 0 0 1 .3 1.3 .76 .76 0 0 1-1.3-.4l.3-.1a.57 .57 0 0 0 .7 .3 .57 .57 0 0 0 .3-.7 .57 .57 0 0 0-.8-.3v-.2a.51 .51 0 0 0 .8-.1 .51 .51 0 0 0-.3-.8 .51 .51 0 0 0-.7 .4l-.2-.1z" fill="#000"/>
<g fill="#dceaf6">
<path d="M12.2 246.6h51.3v6.3h-51.3z"/>
<path d="M63.5 246.6h59.3v6.3h-59.3z"/>
<path d="M122.8 246.6h118.8v6.3h-118.8z"/>
<path d="M241.6 246.6h67.2v6.3h-67.2z"/>
<path d="M308.8 246.6h99.2v6.3h-99.2z"/>
</g>
<g fill="#f5f8fb">
<path d="M12.2 259.6h51.3v6.3h-51.3z"/>
<path d="M63.5 259.6h59.3v6.3h-59.3z"/>
<path d="M122.8 259.6h118.8v6.3h-118.8z"/>
<path d="M241.6 259.6h67.2v6.3h-67.2z"/>
<path d="M308.8 259.6h99.2v6.3h-99.2z"/>
<path d="M12.2 272.5h51.3v6.6h-51.3z"/>
<path d="M63.5 272.5h59.3v6.6h-59.3z"/>
<path d="M122.8 272.5h118.8v6.6h-118.8z"/>
<path d="M241.6 272.5h67.2v6.6h-67.2z"/>
<path d="M308.8 272.5h99.2v6.6h-99.2z"/>
</g>
<path d="M11.9 246.5h396.1M11.9 253.1h396.1M11.9 259.4h396.1M12 246.3v32.8M63.4 246.3v32.8M122.9 246.3v32.8M241.7 246.3v32.8M308.9 246.3v32.8M407.8 246.3v32.8M11.9 266h396.1M11.9 272.7h396.1M11.9 279h396.1" fill="none" stroke="#8fa1b3" stroke-width=".29"/>
<path d="M11.9 282.2h396.1" fill="none" stroke="#b8c5d3" stroke-width=".29"/>
<text font-size="6" fill="#172033" x="11.9" y="16.7">Block 5 — 5 V監視ADC</text>
<text font-size="3.7" fill="#194f83" x="11.9" y="243.4">簡易BOM</text>
<text font-size="3.2" fill="#8b2c20" x="11.9" y="235">修正済み: D301下側クランプのカソードをADC_5V_MONに明示配線。ファームは13.2 kΩのソースインピーダンスに合う長いADCサンプル時間を使う。</text>
<g font-size="2.9" fill="#183b5b">
<text x="13.8" y="250.8">Ref</text>
<text x="65.2" y="250.8">種別</text>
<text x="124.6" y="250.8">容量・値・型番</text>
<text x="243.3" y="250.8">サイズ/パッケージ</text>
<text x="310.6" y="250.8">備考</text>
</g>
<g font-size="2.9" fill="#172033">
<text x="13.8" y="257.2">R304</text>
<text x="65.2" y="257.2">分圧上側</text>
<text x="124.6" y="257.2">33 kΩ, 1%, RC0603FR-0733KL</text>
<text x="243.3" y="257.2">0603</text>
<text x="310.6" y="257.2">PWR_5V→ADC_5V_MON</text>
<text x="13.8" y="263.8">R305</text>
<text x="65.2" y="263.8">分圧下側</text>
<text x="124.6" y="263.8">22 kΩ, 1%, RC0603FR-0722KL</text>
<text x="243.3" y="263.8">0603</text>
<text x="310.6" y="263.8">ADC_5V_MON→GND</text>
<text x="13.8" y="270.4">C314</text>
<text x="65.2" y="270.4">LPF</text>
<text x="124.6" y="270.4">10 nF, X7R, GRM188R71H103KA01D</text>
<text x="243.3" y="270.4">0603</text>
<text x="310.6" y="270.4">約1.2 kHz</text>
<text x="13.8" y="276.8">D301</text>
<text x="65.2" y="276.8">上下クランプ</text>
<text x="243.3" y="276.8">SOT-23</text>
<text x="310.6" y="276.8">1=GND, 2=3V3, 3=ADC; 内部向き要照合</text>
</g>
<g font-size="2.8" fill="#536274">
<text x="371.9" y="14.3">ADC_5V_MON → U301 PA0</text>
<text x="394.9" y="18.5">分圧比 0.4</text>
</g>
<text font-size="2.7" fill="#172033" x="124.6" y="276.8">BAT54SLT1G</text>
<g font-size="2.6" fill="#68788a">
<text x="11.9" y="286.8">5.5 V入力 時のADC入力 は約2.2 V</text>
<text x="402.3" y="286.8">5 / 8</text>
</g>
</svg>
